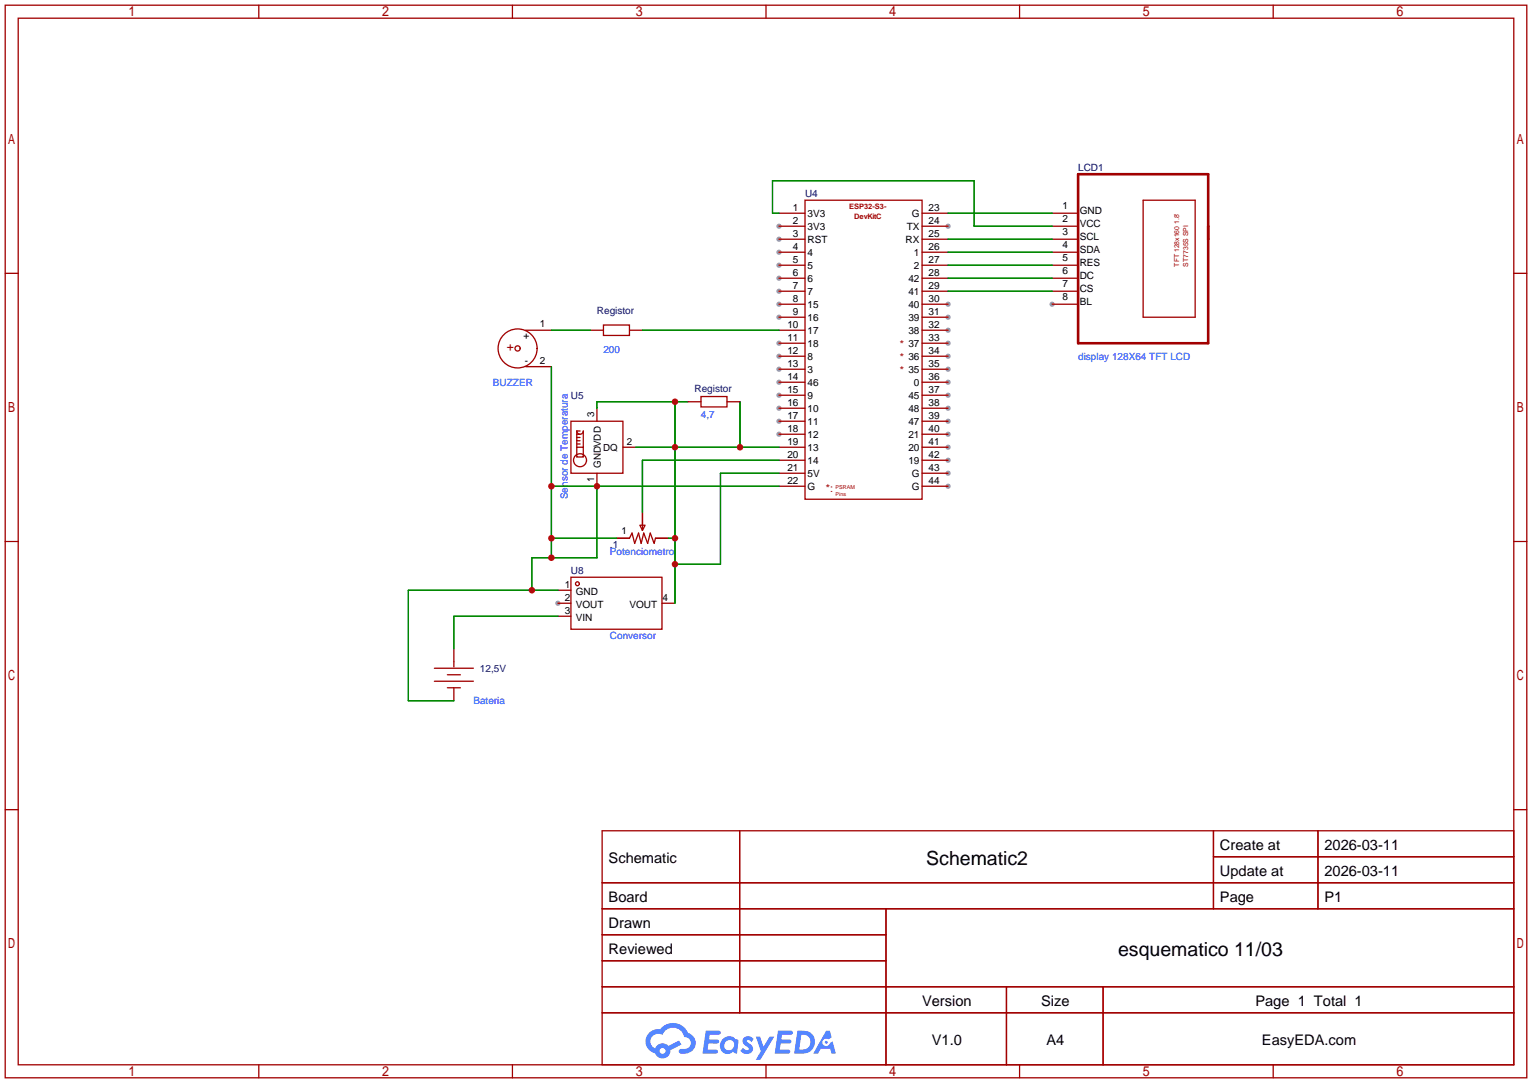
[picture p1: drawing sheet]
<svg xmlns="http://www.w3.org/2000/svg" width="299mm" height="212mm" viewBox="0 0 299 212" stroke-linecap="round" stroke-linejoin="round" font-family="sans-serif">
<g fill="#999">
<circle cx="152.1" cy="44.2" r=".51"/>
<circle cx="152.1" cy="46.7" r=".51"/>
<circle cx="152.1" cy="49.3" r=".51"/>
<circle cx="152.1" cy="51.8" r=".51"/>
<circle cx="152.1" cy="54.4" r=".51"/>
<circle cx="152.1" cy="56.9" r=".51"/>
<circle cx="152.1" cy="59.4" r=".51"/>
<circle cx="152.1" cy="62" r=".51"/>
<circle cx="152.1" cy="67.1" r=".51"/>
<circle cx="152.1" cy="69.6" r=".51"/>
<circle cx="152.1" cy="72.1" r=".51"/>
<circle cx="152.1" cy="74.7" r=".51"/>
<circle cx="152.1" cy="77.2" r=".51"/>
<circle cx="152.1" cy="79.8" r=".51"/>
<circle cx="152.1" cy="82.3" r=".51"/>
<circle cx="152.1" cy="84.8" r=".51"/>
<circle cx="185.2" cy="44.2" r=".51"/>
<circle cx="185.2" cy="59.4" r=".51"/>
<circle cx="185.2" cy="62" r=".51"/>
<circle cx="185.2" cy="64.5" r=".51"/>
<circle cx="185.2" cy="67.1" r=".51"/>
<circle cx="185.2" cy="69.6" r=".51"/>
<circle cx="185.2" cy="72.1" r=".51"/>
<circle cx="185.2" cy="74.7" r=".51"/>
<circle cx="185.2" cy="77.2" r=".51"/>
<circle cx="185.2" cy="79.8" r=".51"/>
<circle cx="185.2" cy="82.3" r=".51"/>
<circle cx="185.2" cy="84.8" r=".51"/>
<circle cx="185.2" cy="87.4" r=".51"/>
<circle cx="185.2" cy="89.9" r=".51"/>
<circle cx="185.2" cy="92.5" r=".51"/>
<circle cx="185.2" cy="95" r=".51"/>
<circle cx="109" cy="117.9" r=".51"/>
<circle cx="205.5" cy="59.4" r=".51"/>
</g>
<g fill="none" stroke="#a10000" stroke-width=".25">
<path d="M1 1h297.2v209.6h-297.2zM3.6 3.6h292.1v204.4h-292.1zM50.5 1v2.6M100.1 1v2.6M149.6 1v2.6M199.1 1v2.6M248.7 1v2.6M1 53.4h2.6M295.7 53.4h2.5M1 105.8h2.6M295.7 105.8h2.5M1 158.2h2.6"/>
<path d="M295.7 158.2h2.5M117.6 162.3h178.1v45.7h-178.1zM117.6 172.5h178.1M117.6 177.5h178.1M144.5 162.3v35.6M173 177.5v30.5M237 162.3v15.2M237 167.4h58.7M257.4 162.3v15.2M117.6 182.6h55.4M117.6 192.8h178.1M117.6 187.7h55.4"/>
<path d="M117.6 197.9h178.1M196.6 192.8v15.2M215.4 192.8v15.2M50.5 208v2.6M100.1 208v2.6M149.6 208v2.6M199.1 208v2.6M248.7 208v2.6"/>
</g>
<g fill="#5487ff">
<path d="M145.3 202.7a1.3 1.3 0 0 1 1.9 .3l-.4 .6a.54 .54 0 0 0-.9-.2l.1 .2a1.58 1.58 0 0 1 1 1.5 1.43 1.43 0 0 1-2.4 .2l.5-.6a.64 .64 0 0 0 .5 .5 .64 .64 0 0 0 .7-.3l-.2-.2a1.35 1.35 0 0 1-.9-1.8z"/>
<path d="M147.6 202.5h.9l.6 2 1.2-2h.9l-2.7 4.6h-.9l1-1.7z"/>
<path d="M137.8 201.4h1.7a1.31 1.31 0 0 1 1.2 .2 .4 .4 0 0 1-.3 .5l-1.8 .1-.1 .9h1.6a.4 .4 0 0 1 .4 .4 .4 .4 0 0 1-.5 .4h-1.6l-.2 1.2h.8a1.23 1.23 0 0 1 1.2 .2 .39 .39 0 0 1-.4 .5h-2.6z"/>
<path d="M151.9 201.4h1.7a1.32 1.32 0 0 1 1.2 .2 .39 .39 0 0 1-.3 .5l-1.8 .1-.1 .9h1.6a.4 .4 0 0 1 .4 .4 .4 .4 0 0 1-.4 .4h-1.7l-.2 1.2h.8a1.23 1.23 0 0 1 1.2 .1 .39 .39 0 0 1-.4 .6h-2.6z"/>
<path d="M161.3 201.4h.8l.3 1.3-.6 .4a.75 .75 0 0 0-1.1 .3 .75 .75 0 0 0 .5 1 .75 .75 0 0 0 .9-.7l.5-.2 .6 2.3h-.8l-.3-.9h-1.8l-.5 .9h-1z"/>
<path d="M155.7 201.4l-.6 4.4h1.5a2.27 2.27 0 0 0 2.6-2.2 2.27 2.27 0 0 0-2.7-2.2zM156.5 202.1a1.5 1.5 0 0 1 1.8 1.6 1.5 1.5 0 0 1-1.9 1.4h-.3z"/>
<path d="M141.2 203a1.6 1.6 0 0 0-.3 2.3 1.6 1.6 0 0 0 2.3 .2l.7 .3 .3-2.4-.1-.3-.5-.1a1.58 1.58 0 0 0-2.4 0zM141.8 203.5a.99 .99 0 0 1 1.6 .3 .99 .99 0 0 1-.9 1.4 .94 .94 0 0 1-1-.6 .94 .94 0 0 1 .3-1.1z"/>
<path d="M126.8 201.8a2.37 2.37 0 0 0 1.1 4 1.54 1.54 0 0 0 1.8 1 1.54 1.54 0 0 0 1.2-1.6l2.2-1.1-.5-.8-2 1a1.57 1.57 0 0 0-2.7 .5 1.5 1.5 0 0 1-.7-2.1 1.5 1.5 0 0 1 2.2-.5 2.23 2.23 0 0 1 2.3-1.4 2.23 2.23 0 0 1 2 1.8 1.16 1.16 0 0 1 1.2 1.1 1.16 1.16 0 0 1-1.1 1.2h-.7a.47 .47 0 0 0-.5 .4 .47 .47 0 0 0 .4 .5 2.17 2.17 0 0 0 2.5-.9 2.17 2.17 0 0 0-.3-2.7l-.8-.4a3.2 3.2 0 0 0-5.5-.7l-1.1 .1zM128.8 205.3a.6 .6 0 0 1 1.2 0 .6 .6 0 0 1-1.2 0z"/>
<circle cx="161.4" cy="203.6" r=".28"/>
</g>
<g fill="none" stroke="#a10000" stroke-width=".25">
<path d="M157.2 39.1h22.9v58.4h-22.9zM223.3 39.1h10.1v22.9h-10.1zM152.1 41.7h5.1M152.1 44.2h5.1M152.1 46.7h5.1M152.1 49.3h5.1M152.1 51.8h5.1M152.1 54.4h5.1M152.1 56.9h5.1M152.1 59.4h5.1M180.1 41.7h5.1M180.1 44.2h5.1"/>
<path d="M180.1 46.7h5.1M180.1 49.3h5.1M180.1 51.8h5.1M180.1 54.4h5.1M180.1 56.9h5.1M180.1 59.4h5.1M205.5 41.7h5.1M205.5 44.2h5.1M205.5 46.7h5.1M205.5 49.3h5.1M205.5 51.8h5.1M205.5 54.4h5.1"/>
<path d="M205.5 56.9h5.1M205.5 59.4h5.1M102.6 64.5h5.1M102.6 71.6h5.1M115.3 64.5h2.6M116.6 79.8v2.5M117.9 63.5h5v2h-5zM122.9 64.5h2.6M134.4 78.5h2.5M136.9 77.5h5.1v2h-5.1zM142 78.5h2.5M152.1 62h5.1"/>
<path d="M152.1 64.5h5.1M152.1 67.1h5.1M152.1 69.6h5.1M152.1 72.1h5.1M152.1 74.7h5.1M152.1 77.2h5.1M152.1 79.8h5.1M180.1 62h5.1M180.1 64.5h5.1M180.1 67.1h5.1M180.1 69.6h5.1M180.1 72.1h5.1"/>
<path d="M180.1 74.7h5.1M180.1 77.2h5.1M180.1 79.8h5.1M111.5 82.3h10.2v10.2h-10.2zM112.6 87.4h1.3v1.9h-1.3zM112.6 84.2a.64 .64 0 0 0 .7 .6 .64 .64 0 0 0 .6-.6v3.2M112.6 84.8h.7M112.6 86.7h.7M112.6 86.1h.7M112.6 85.5h.7M112.6 84.2v3.2M112.6 84.2h.7"/>
<path d="M116.6 92.5v2.5M121.7 87.4h2.5M152.1 82.3h5.1M152.1 84.8h5.1M152.1 87.4h5.1M152.1 89.9h5.1M152.1 92.5h5.1M152.1 95h5.1M180.1 82.3h5.1M180.1 84.8h5.1M180.1 87.4h5.1M180.1 89.9h5.1"/>
<path d="M180.1 92.5h5.1M180.1 95h5.1M109 115.3h2.5M109 117.9h2.5M111.5 112.8h17.8v10.1h-17.8zM120.4 105.2h2.5l.5-1.1 .6 2.1 .7-2.1 .5 2.1 .5-2.1 .8 2.1 .5-2.1 .8 2.1 .2-1h2.6M125 102.6h1l-.5 1zM125.5 100.1v3.5M129.3 117.9h2.5M84.8 130.6h7.7M84.8 133.1h7.7M87.4 131.8h2.5"/>
<path d="M87.4 134.4h2.5M88.6 126.7v3.6M88.6 134.4v2.5M109 120.4h2.5"/>
<circle cx="101.1" cy="68.1" r=".51"/>
<circle cx="101.1" cy="68.1" r="3.8"/>
<circle cx="113.3" cy="89.9" r="1.27"/>
<circle cx="112.8" cy="114" r=".38"/>
</g>
<path d="M210.6 34h25.4v33.1h-25.4z" fill="none" stroke="#a10000" stroke-width=".51"/>
<g fill="none" stroke="#008700" stroke-width=".25">
<path d="M152.1 41.7h-1.2v-6.4h39.3v8.9h15.3M185.2 41.7h20.3M185.2 46.7h20.3M185.2 49.3h20.3M185.2 51.8h20.3M185.2 54.4h20.3M185.2 56.9h20.3M107.7 64.5h7.6M107.7 71.6v37.4M125.5 64.5h26.6M131.8 78.5v39.4M134.4 78.5h-17.8v1.3"/>
<path d="M144.5 78.5v8.9M107.7 95h44.4M116.6 95v14h-12.7v6.3M124.2 87.4h27.9M152.1 92.5h-11.4v17.7h-8.9M152.1 89.9h-26.6v10.2M107.7 105.2h12.7M109 115.3h-29.2v21.6h8.8M130.6 105.2h1.2M109 120.4h-20.4v6.3"/>
</g>
<g fill="#c00">
<circle cx="103.9" cy="115.3" r=".63"/>
<circle cx="107.7" cy="109" r=".63"/>
<circle cx="116.6" cy="95" r=".63"/>
<circle cx="107.7" cy="95" r=".63"/>
<circle cx="107.7" cy="105.2" r=".63"/>
<circle cx="131.8" cy="87.4" r=".63"/>
<circle cx="131.8" cy="105.2" r=".63"/>
<circle cx="131.8" cy="110.2" r=".63"/>
<circle cx="131.8" cy="78.5" r=".63"/>
<circle cx="144.5" cy="87.4" r=".63"/>
</g>
<g font-size="3.8">
<text x="180.9" y="168.9">Schematic2</text>
<text x="218.4" y="186.7">esquematico 11/03</text>
</g>
<g font-size="2.9">
<text x="238.3" y="166.1">Create at</text>
<text x="258.7" y="166.1">2026-03-11</text>
<text x="118.9" y="168.7">Schematic</text>
<text x="238.3" y="171.2">Update at</text>
<text x="258.7" y="171.2">2026-03-11</text>
<text x="118.9" y="176.3">Board</text>
<text x="238.3" y="176.3">Page</text>
<text x="258.7" y="176.3">P1</text>
<text x="118.9" y="181.4">Drawn</text>
<text x="118.9" y="186.5">Reviewed</text>
<text x="180.1" y="196.6">Version</text>
<text x="203.4" y="196.6">Size</text>
<text x="245.2" y="196.6">Page 1 Total 1</text>
<text x="182" y="204.2">V1.0</text>
<text x="204.4" y="204.2">A4</text>
<text x="246.5" y="204.2">EasyEDA.com</text>
</g>
<text font-size="2.4" fill="#a00000" x="100.3" y="68.6" transform="rotate(-90 100.3 68.6)">+</text>
<g font-size="2.1" fill="#a00000">
<text x="175.8" y="70.5">* 36</text>
<text x="175.8" y="68">* 37</text>
<text x="175.8" y="73">* 35</text>
<text x="161.3" y="96.1">*:</text>
</g>
<g font-size="2" fill="#000080">
<text x="210.6" y="33.5">LCD1</text>
<text x="157.2" y="38.5">U4</text>
<text x="116.6" y="61.4">Registor</text>
<text x="111.5" y="77.9">U5</text>
<text x="135.6" y="76.6">Registor</text>
<text x="119.1" y="107.1">.1</text>
<text x="111.5" y="112.2">U8</text>
<text x="93.7" y="131.2">12,5V</text>
</g>
<g font-size="2">
<text x="154.9" y="41.3">1</text>
<text x="181.4" y="41.3">23</text>
<text x="207.5" y="40.8">1</text>
<text x="210.9" y="41.8">GND</text>
<text x="154.9" y="43.8">2</text>
<text x="154.9" y="46.4">3</text>
<text x="157.7" y="42.3">3V3</text>
<text x="157.7" y="44.9">3V3</text>
<text x="157.7" y="47.4">RST</text>
<text x="176.9" y="47.4">RX</text>
<text x="177.1" y="44.9">TX</text>
<text x="178.1" y="42.3">G</text>
<text x="181.4" y="43.8">24</text>
<text x="181.4" y="46.4">25</text>
<text x="207.5" y="43.4">2</text>
<text x="207.5" y="45.9">3</text>
<text x="210.9" y="44.4">VCC</text>
<text x="210.9" y="46.9">SCL</text>
<text x="154.9" y="48.9">4</text>
<text x="154.9" y="51.5">5</text>
<text x="157.7" y="49.9">4</text>
<text x="157.7" y="52.5">5</text>
<text x="178.5" y="49.9">1</text>
<text x="178.5" y="52.5">2</text>
<text x="181.4" y="48.9">26</text>
<text x="181.4" y="51.5">27</text>
<text x="207.5" y="48.4">4</text>
<text x="207.5" y="51">5</text>
<text x="207.5" y="53.5">6</text>
<text x="210.9" y="49.5">SDA</text>
<text x="210.9" y="52">RES</text>
<text x="154.9" y="54">6</text>
<text x="154.9" y="56.5">7</text>
<text x="154.9" y="59.1">8</text>
<text x="157.7" y="55">6</text>
<text x="157.7" y="57.6">7</text>
<text x="177.4" y="55">42</text>
<text x="177.4" y="57.6">41</text>
<text x="181.4" y="54">28</text>
<text x="181.4" y="56.5">29</text>
<text x="181.4" y="59.1">30</text>
<text x="207.5" y="56.1">7</text>
<text x="207.5" y="58.6">8</text>
<text x="210.9" y="54.5">DC</text>
<text x="210.9" y="57.1">CS</text>
<text x="210.9" y="59.6">BL</text>
<text x="105.4" y="63.9">1</text>
<text x="153.8" y="64.2">10</text>
<text x="154.9" y="61.6">9</text>
<text x="157.7" y="60.1">15</text>
<text x="157.7" y="62.6">16</text>
<text x="157.7" y="65.2">17</text>
<text x="177.4" y="60.1">40</text>
<text x="177.4" y="62.6">39</text>
<text x="177.4" y="65.2">38</text>
<text x="181.4" y="61.6">31</text>
<text x="181.4" y="64.2">32</text>
<text x="102.2" y="66.2">+</text>
<text x="102.5" y="71">-</text>
<text x="105.4" y="71">2</text>
<text x="153.8" y="66.7">11</text>
<text x="153.8" y="69.2">12</text>
<text x="153.8" y="71.8">13</text>
<text x="157.7" y="67.7">18</text>
<text x="157.7" y="70.3">8</text>
<text x="181.4" y="66.7">33</text>
<text x="181.4" y="69.2">34</text>
<text x="181.4" y="71.8">35</text>
<text x="153.8" y="74.3">14</text>
<text x="153.8" y="76.9">15</text>
<text x="157.7" y="72.8">3</text>
<text x="157.7" y="75.3">46</text>
<text x="157.7" y="77.9">9</text>
<text x="177.4" y="77.9">45</text>
<text x="178.5" y="75.3">0</text>
<text x="181.4" y="74.3">36</text>
<text x="181.4" y="76.9">37</text>
<text x="153.8" y="79.4">16</text>
<text x="153.8" y="81.9">17</text>
<text x="157.7" y="80.4">10</text>
<text x="157.7" y="83">11</text>
<text x="177.4" y="80.4">48</text>
<text x="177.4" y="83">47</text>
<text x="181.4" y="79.4">38</text>
<text x="181.4" y="81.9">39</text>
<text x="153.8" y="84.5">18</text>
<text x="153.8" y="87">19</text>
<text x="153.8" y="89.6">20</text>
<text x="157.7" y="85.5">12</text>
<text x="157.7" y="88">13</text>
<text x="177.4" y="85.5">21</text>
<text x="177.4" y="88">20</text>
<text x="181.4" y="84.5">40</text>
<text x="181.4" y="87">41</text>
<text x="181.4" y="89.6">42</text>
<text x="153.8" y="92.1">21</text>
<text x="153.8" y="94.6">22</text>
<text x="157.7" y="90.6">14</text>
<text x="157.7" y="93.1">5V</text>
<text x="157.7" y="95.7">G</text>
<text x="177.4" y="90.6">19</text>
<text x="178.1" y="93.1">G</text>
<text x="178.1" y="95.7">G</text>
<text x="181.4" y="92.1">43</text>
<text x="181.4" y="94.6">44</text>
<text x="110.3" y="115">1</text>
<text x="110.3" y="117.5">2</text>
<text x="112.4" y="116.2">GND</text>
<text x="112.4" y="118.8">VOUT</text>
<text x="122.9" y="118.8">VOUT</text>
<text x="129.4" y="117.5">4</text>
<text x="110.3" y="120">3</text>
<text x="112.4" y="121.3">VIN</text>
</g>
<g font-size="2" fill="#00f">
<text x="117.9" y="69">200</text>
<text x="210.6" y="70.3">display 128X64 TFT LCD</text>
<text x="96.3" y="75.4">BUZZER</text>
<text x="136.9" y="81.7">4,7</text>
<text x="110.9" y="97.5" transform="rotate(-90 110.9 97.5)">Sensor de Temperatura</text>
<text x="119.1" y="108.4">Potenciometro</text>
<text x="119.1" y="124.9">Conversor</text>
<text x="92.5" y="137.6">Bateria</text>
</g>
<g font-size="1.9">
<text x="116.1" y="81.6" transform="rotate(-90 116.1 81.6)">3</text>
<text x="117.8" y="88.1">DQ</text>
<text x="122.4" y="86.9">2</text>
<text x="116.1" y="94.3" transform="rotate(-90 116.1 94.3)">1</text>
<text x="117.3" y="91.4" transform="rotate(-90 117.3 91.4)">GNDVDD</text>
<text x="121.4" y="104.4">1</text>
</g>
<g font-size="1.5" fill="#a00000">
<text x="165.9" y="40.8">ESP32-S3-</text>
<text x="166.8" y="42.7">DevKitC</text>
</g>
<g font-size="1.3" fill="#a00000">
<text x="230.3" y="52.1" transform="rotate(-90 230.3 52.1)">TFT 128x160 1.8'</text>
<text x="232.1" y="52.1" transform="rotate(-90 232.1 52.1)">ST7735S SPI</text>
</g>
<g font-size="1.1" fill="#a00000">
<text x="163.2" y="95.5">PSRAM</text>
<text x="163.2" y="96.9">Pins</text>
</g>
</svg>
